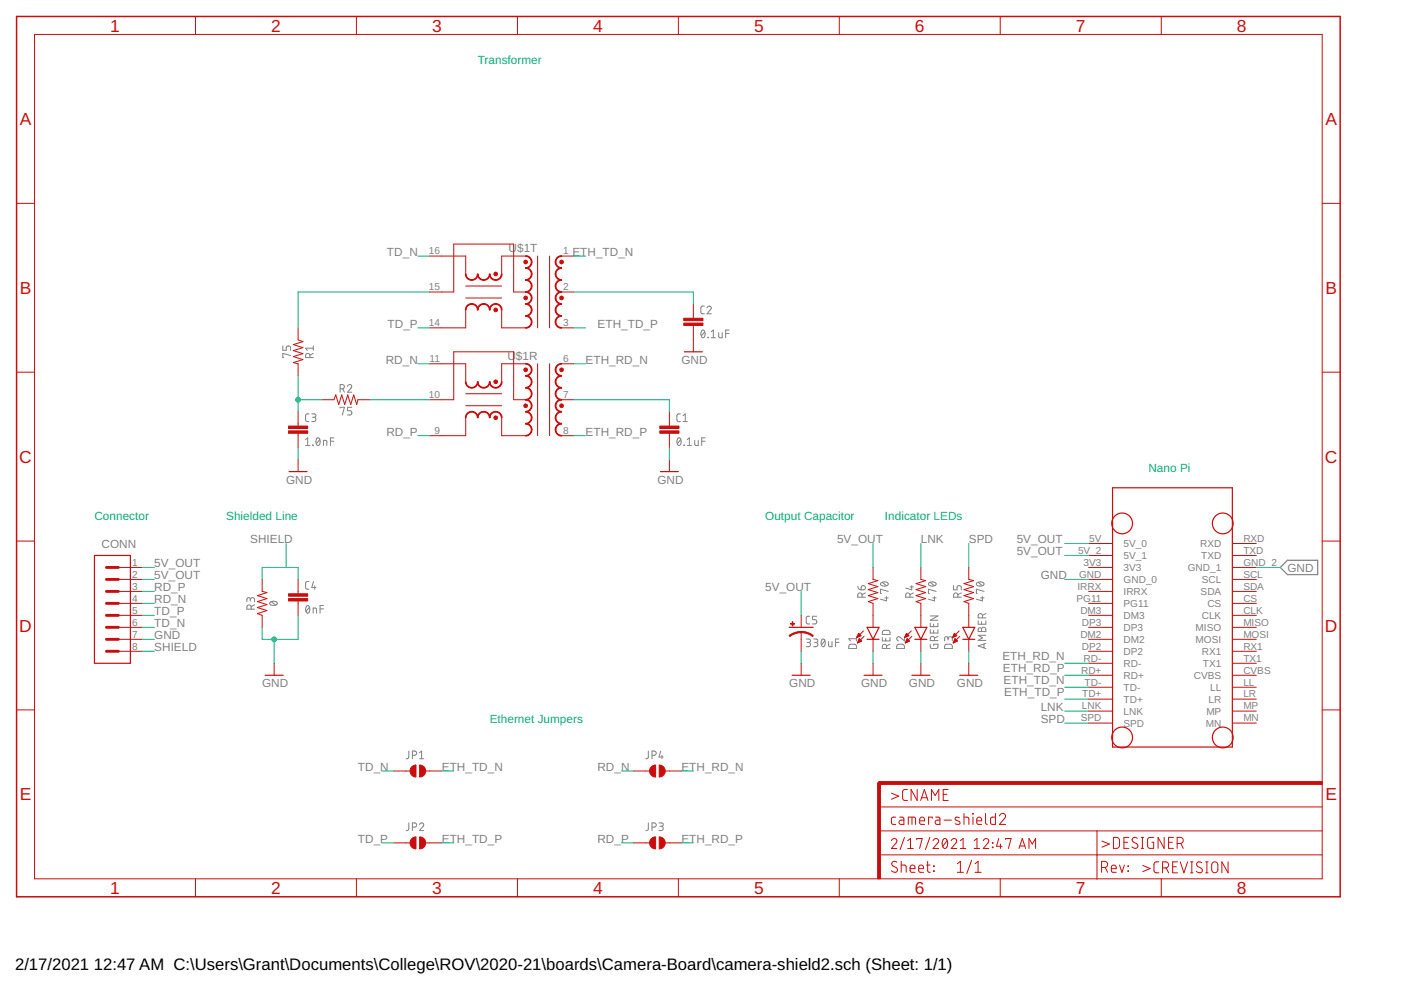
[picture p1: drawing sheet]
<svg xmlns="http://www.w3.org/2000/svg" width="297mm" height="210mm" viewBox="0 0 297 210" stroke-linecap="round" stroke-linejoin="round" font-family="sans-serif">
<g fill="none" stroke="#808080" stroke-width=".21">
<path d="M60 73.4v.9h.7v-.6a.46 .46 0 0 1 .4-.3 .46 .46 0 0 1 .5 .3v.6M61.6 75.4l-1.6-.5v.9h.2M65.7 75.8v-.4a.46 .46 0 0 0-.5-.5 .46 .46 0 0 0-.4 .5v.4h1.6M66.4 73.4v.9M66.4 74.9l-.7 .4M66.4 73.8h-1.6l.4 .5M148.8 70.1l.3-.1a.97 .97 0 0 1 0 1.6 1.02 1.02 0 0 1-.3-1.5zM149.3 64.9h-.5l-.2 .4 .1 1.1 .6 .1M149.4 70.3l-.7 .9M149.9 65.3a.44 .44 0 0 1 .6-.4 .44 .44 0 0 1 .2 .7l-.8 .9h.9M150.1 71.5l.1 .1zM150.8 71.6h.9"/>
<path d="M150.8 70.3l.4-.3v1.6M152.4 70.5v.9l.3 .2h.4v-1.1M153.9 70.7h.7M154.6 70h-.7v1.6M64.8 93.2l.4-.4v1.7M64.8 94.5h.9M65.5 87.8h-.5l-.2 .3v1.1l.4 .2h.3M66.1 87.8h.5a.36 .36 0 0 1 .4 .3 .36 .36 0 0 1-.4 .4h-.3M66.3 94.4l.1 .1zM66.5 88.5a.46 .46 0 0 1 .5 .4 .46 .46 0 0 1-.5 .5h-.4M67.2 92.9l.2-.1a.97 .97 0 0 1 0 1.7 1.03 1.03 0 0 1-.2-1.6zM67.8 93.2l-.7 .9"/>
<path d="M68.6 94.5v-1.1l.7 .1v1M70.1 93.6h.7M70.8 92.8h-.7v1.7M72.1 82.4h.5a.46 .46 0 0 0 .4-.4 .46 .46 0 0 0-.4-.5h-.5v1.7M72.1 86.5v-.1h.9l-.4 1.6M72.7 82.4l.3 .8M73.7 81.9a.44 .44 0 0 1 .6-.4 .44 .44 0 0 1 .1 .8l-.7 .9h.9M74.6 86.4h-.9v.7h.5a.46 .46 0 0 1 .4 .4 .46 .46 0 0 1-.4 .5h-.5M143.7 92.9l.3-.1a.97 .97 0 0 1 0 1.7 1.03 1.03 0 0 1-.3-1.6zM144.3 87.8h-.6l-.2 .3 .1 1.2 .7 .1M144.3 93.2l-.7 .9M144.8 89.4h.9"/>
<path d="M144.8 88.1l.5-.3v1.6M145 94.4l.1 .1zM145.7 94.5h.9M145.7 93.2l.5-.4v1.7M147.3 93.4v.9l.3 .2h.4v-1.1M148.8 93.6h.7M149.5 92.8h-.7v1.7M53.1 127.1a.46 .46 0 0 1 .4-.4 .46 .46 0 0 1 .5 .4v.5M53.1 127.4v-.3a.36 .36 0 0 0-.4-.4 .36 .36 0 0 0-.4 .4v.5M53.3 129.2v-.5a.46 .46 0 0 0-.5-.5 .46 .46 0 0 0-.5 .5v.5h1.7M54 128.2l-.7 .4M57.3 127.7a1.02 1.02 0 0 1 1.5 .2 .97 .97 0 0 1-1.6 0z"/>
<path d="M57.5 127.6l.9 .7M65 128.5l.2-.1a.95 .95 0 0 1 0 1.6 1.04 1.04 0 0 1-.2-1.5zM65.5 123.3h-.5l-.2 .4v1l.2 .2h.5M65.6 128.7l-.7 .9M66.4 130v-1.1l.7 .2v.9M66.5 123.3l-.4 1.3h.9M66.7 124.2v.7M67.9 129.1h.7M68.6 128.4h-.7v1.6M170.9 135.5h.6a.36 .36 0 0 1 .4 .3 .36 .36 0 0 1-.4 .4h-.4M171.4 136.2a.46 .46 0 0 1 .5 .5 .46 .46 0 0 1-.5 .4h-.5M171.7 130.7h-.5l-.3 .3 .1 1.1 .2 .2h.5"/>
<path d="M172.5 135.5h.6a.36 .36 0 0 1 .3 .3 .36 .36 0 0 1-.3 .4h-.4M173 136.2a.46 .46 0 0 1 .4 .5 .46 .46 0 0 1-.4 .4h-.5M173.2 130.7h-.9v.7h.5a.46 .46 0 0 1 .4 .4 .46 .46 0 0 1-.4 .5h-.5M174.3 135.6l.2-.1a.95 .95 0 0 1 0 1.6 1.04 1.04 0 0 1-.2-1.5zM174.9 135.8l-.7 1M175.7 136v.9l.2 .2h.5v-1.1M177.1 136.2h.8M177.9 135.5h-.8v1.6M180.1 136.7l.3-.1h.9l.2 .3 .1 .6h-1.6zM181.6 135v.9M181.6 135.4h-1.6l.3 .5M181.9 124.3l.3 .6 .4 .2"/>
<path d="M182.7 124.3a.46 .46 0 0 1 .7 .1 .46 .46 0 0 1-.4 .7h-.4zM182.8 126.6v-.4a.46 .46 0 0 0-.5-.5 .46 .46 0 0 0-.4 .5v.4h1.6M183.5 125.7l-.7 .4M186.8 123.6a1.02 1.02 0 0 1 1.5 .2 .97 .97 0 0 1-1.6 0zM187 123.5l1 .7M187.1 135.2v.7h1.6v-.7M187.2 133.8l1.2-.1 .3 .2v.6h-1.6zM187.6 126.8h.7M187.8 135.3v.6M188 126.5v.9l-1.3-.4M188 137.5v-.4a.46 .46 0 0 0-.5-.5 .46 .46 0 0 0-.4 .5v.4h1.6M188.3 125.4l-1.6-.5v.9h.2"/>
<path d="M188.7 136.6l-.7 .3M190.2 136.7l.4-.1h.9l.2 .3v.6h-1.6zM191.7 135v.9l-.9-.8a.45 .45 0 0 0-.7 .2 .45 .45 0 0 0 .4 .6M192.9 126.6v-.4a.46 .46 0 0 0-.4-.5 .46 .46 0 0 0-.5 .5v.4h1.7M192.9 124.4h.8M193.3 124.2v.9l-1.3-.4M193.7 125.7l-.8 .4M197 123.6a1.02 1.02 0 0 1 1.5 .2 .97 .97 0 0 1-1.7 0zM197.2 123.5l.9 .7M197.2 136.6l.1 .7 .2 .2h1l.3-.2 .1-.7h-.9v.3M197.2 132.1v.8h1.7v-.8M197.2 133.5v.7h1.7v-.7"/>
<path d="M197.2 130.6h1.7l-1.7 .9h1.7M197.8 126.8h.7M198 132.3v.6M198 133.7v.5M198.1 126.5v.9l-1.3-.4M198.1 135.8v-.4a.46 .46 0 0 0-.4-.5 .46 .46 0 0 0-.5 .5v.4h1.7M198.5 125.4l-1.7-.5v.9h.2M198.9 134.9l-.8 .4M200.4 136.7l.3-.1h.9l.3 .3v.6h-1.6zM201 135.4a.46 .46 0 0 1 .5-.4 .46 .46 0 0 1 .4 .4v.5M201 135.7v-.4a.36 .36 0 0 0-.4-.3 .36 .36 0 0 0-.3 .3v.6M202.2 124.2v.9h.7v-.6a.46 .46 0 0 1 .5-.3 .46 .46 0 0 1 .4 .3v.6"/>
<path d="M203.1 126.6v-.4a.46 .46 0 0 0-.5-.5 .46 .46 0 0 0-.4 .5v.4h1.6M203.8 125.7l-.7 .4M207.1 123.6a1.02 1.02 0 0 1 1.5 .2 .97 .97 0 0 1-1.6 0zM207.4 123.5l.9 .7M207.4 131.6v.8h1.6v-.8M207.5 133.2l.4-.1 .2 .4a.46 .46 0 0 1 .5-.5 .46 .46 0 0 1 .4 .5v.4h-1.6zM207.9 126.8h.7M208.1 131.8v.6M208.1 133.5v.4M208.3 126.5v.9l-1.3-.4M208.3 131v-.5a.46 .46 0 0 0-.5-.4 .46 .46 0 0 0-.4 .4v.5h1.6M208.6 136.5v.9"/>
<path d="M208.6 125.4l-1.6-.5v.9h.2M209 136.4l-1.6 .5 1.6 .6M209 134.7h-1.6l.9 .5-.9 .6h1.6M209 130.1l-.7 .4M86.7 159.2l-.1 1.4-.5 .3M88.9 159.6l.5-.4v1.7M137.5 159.2l-.1 1.4-.5 .3M140.1 159.2l-.4 1.3h.9M86.7 174.5l-.1 1.4-.5 .2M87.4 160.1h.5a.46 .46 0 0 0 .4-.4 .46 .46 0 0 0-.4-.5h-.5v1.7M87.4 175.4h.5a.44 .44 0 0 0 .4-.5 .44 .44 0 0 0-.4-.4h-.5v1.6M88.9 174.8a.44 .44 0 0 1 .7-.3 .44 .44 0 0 1 .1 .7l-.8 .9h.9"/>
<path d="M88.9 160.9h.9M137.5 174.5l-.1 1.4-.5 .2M138.2 175.4h.5a.44 .44 0 0 0 .4-.5 .44 .44 0 0 0-.4-.4h-.5v1.6M138.2 160.1h.5a.46 .46 0 0 0 .4-.4 .46 .46 0 0 0-.4-.5h-.5v1.7M139.7 174.5h.6a.36 .36 0 0 1 .3 .3 .36 .36 0 0 1-.3 .4h-.4M140.2 175.2a.46 .46 0 0 1 .4 .5 .46 .46 0 0 1-.4 .4h-.5M140.4 160.1v.8"/>
</g>
<path d="M271.4 120.3l1.6-1.5h6.4v3h-6.4z" fill="none" stroke="#808080" stroke-width=".25"/>
<path d="M22.6 120.3h2.5M22.6 122.9h2.5M22.6 125.4h2.5M22.6 127.9h2.5M22.6 130.5h2.5M22.6 133h2.5M22.6 135.6h2.5M22.6 138.1h2.5M187.6 166h-1.2v1.3" fill="none" stroke="#c90d0c" stroke-width=".61"/>
<g fill="none" stroke="#c90d0c" stroke-width=".21">
<path d="M7.3 7.3h273v179h-273zM41.4 3.5v3.8M75.6 3.5v3.8M109.7 3.5v3.8M143.8 3.5v3.8M177.9 3.5v3.8M212.1 3.5v3.8M246.2 3.5v3.8M3.5 43.1h3.8M91.1 54.3h7.6v3.8M111.4 54.3h-5v3.8M114 54.3v15.2"/>
<path d="M116.5 54.3v15.2M119.1 54.3h2.5M280.3 43.1h3.8M3.5 78.9h3.8M63.2 69.5v2.6l1 .3-2 .7 2 .6-2 .6 2 .7-2 .6 2 .6-2 .7 1 .2v2.6M91.1 61.9h5.1v-10.1h12.7v10.1h2.5M91.1 77.1h7.6v3.8M98.7 65.7v3.8h-7.6M98.7 63.2h7.7M98.7 60.6h7.7M106.4 65.7v3.8h5M111.4 77.1h-5v3.8"/>
<path d="M114 77.1v15.3M116.5 77.1v15.3M119.1 69.5h2.5M119.1 61.9h2.5M119.1 77.1h2.5M147 64.5v3M147 69v5.6M280.3 78.9h3.8M63.2 87.3v3M63.2 91.9v3M63.2 97.5v2.5M68.3 84.8h2.5l.4-1.1 .6 2.1 .7-2.1 .6 2.1 .6-2.1 .7 2.1 .6-2.1 .6 2.1 .3-1h2.5"/>
<path d="M91.1 84.8h5.1v-10.2h12.7v10.2h2.5M98.7 88.6v3.8h-7.6M98.7 86h7.7M98.7 83.5h7.7M106.4 88.6v3.8h5M119.1 92.4h2.5M119.1 84.8h2.5M141.9 87.3v3M141.9 91.9v3M141.9 97.5v2.5M3.5 114.7h3.8M230.8 115.2h5.1"/>
<path d="M230.8 117.8h5.1M261.3 115.2h5.1M261.3 117.8h5.1M280.3 114.7h3.8M25.1 120.3h5.1M25.1 122.9h5.1M25.1 125.4h5.1M25.1 127.9h5.1M25.1 130.5h5.1M25.1 133h5.1M25.1 135.6h5.1M25.1 138.1h5.1"/>
<path d="M55.6 122.9v2.5l1 .2-2 .7 2 .6-2 .7 2 .6-2 .6 2 .7-2 .6 1 .4v2.5M63.2 122.9v3M63.2 127.4v3.1M169.9 130.5v2.5M169.9 134v4.1M181.7 135.1h.2M181.8 135h.4M181.8 134.8h.6M181.8 136.3h.1M181.9 134.7h.6M181.9 136.2h.2M181.9 134.6h.5"/>
<path d="M181.9 136h.5M181.9 135.9h.8M182 134.5h.2M182 134.3h.1M182 135.8h.5M182.1 135.7h.3M182.1 134.3l.5 .5-.9 .4zM182.1 135.6h.2M182.2 135.4h.1M182.2 135.4l-.4 .9M182.2 135.4l.5 .5-.9 .4M183.1 133.8l-1.4 1.4"/>
<path d="M183.2 134.9l-1.4 1.4M185.1 120.3v2.6l1 .2-2 .6 2 .7-2 .6 2 .6-2 .7 2 .6-2 .7 1 .3v5.1M185.1 135.6v2.5M191.9 135.1h.1M191.9 135h.4M192 134.8h.6M192 136.3h.1M192 136.2h.3M192 134.7h.6M192.1 134.6h.4M192.1 136h.5M192.1 135.9h.7"/>
<path d="M192.1 134.5h.3M192.2 134.3h.1M192.2 135.8h.5M192.2 134.3l.5 .5-.9 .4zM192.2 135.7h.4M192.3 135.6h.2M192.3 135.4l-.4 .9M192.3 135.4l.5 .5-.9 .4M192.3 135.4h.1M193.2 133.8l-1.4 1.4M193.3 134.9l-1.4 1.4M195.2 120.3v2.6l1.1 .2-2.1 .6 2.1 .7-2.1 .6 2.1 .6-2.1 .7 2.1 .6-2.1 .7 1 .3v5.1"/>
<path d="M195.2 135.6v2.5M202 135.1h.2M202.1 135h.4M202.1 134.8h.7M202.1 136.3h.1M202.2 136.2h.3M202.2 134.7h.6M202.2 134.6h.5M202.2 136h.5M202.3 134.5h.2M202.3 135.9h.7M202.3 134.3h.1"/>
<path d="M202.3 135.8h.6M202.4 134.3l.5 .5-.9 .4zM202.4 135.7h.3M202.4 135.6h.2M202.5 135.4h.1M202.5 135.4l-.4 .9M202.5 135.4l.5 .5-.9 .4M203.4 133.8l-1.4 1.4M203.5 134.9l-1.4 1.4M205.4 120.3v2.6l1 .2-2 .6 2 .7-2 .6 2 .6-2 .7 2 .6-2 .7 1 .3v5.1M205.4 135.6v2.5M230.8 120.3h5.1"/>
<path d="M230.8 122.9h5.1M230.8 125.4h5.1M230.8 127.9h5.1M230.8 130.5h5.1M230.8 133h5.1M230.8 135.6h5.1M230.8 138.1h5.1M261.3 120.3h5.1M261.3 122.9h5.1M261.3 125.4h5.1M261.3 127.9h5.1M261.3 130.5h5.1"/>
<path d="M261.3 133h5.1M261.3 135.6h5.1M261.3 138.1h5.1M3.5 150.5h3.8M58.1 140.6v2.6M169.9 140.6v2.6M185.1 140.6v2.6M195.2 140.6v2.6M205.4 140.6v2.6M230.8 140.6h5.1M230.8 143.2h5.1M230.8 145.7h5.1"/>
<path d="M230.8 148.2h5.1M230.8 150.8h5.1M230.8 153.3h5.1M261.3 140.6h5.1M261.3 143.2h5.1M261.3 145.7h5.1M261.3 148.2h5.1M261.3 150.8h5.1M261.3 153.3h5.1M280.3 150.5h3.8M83.5 163.5h3.4M83.5 178.7h3.4"/>
<path d="M90.2 163.5h3.5M90.2 178.7h3.5M134.3 163.5h3.4M134.3 178.7h3.4M141 163.5h3.5M141 178.7h3.5M186.4 176.2h93.9M186.4 171.1h93.9M189 178.2a.58 .58 0 0 1 .8-.4 .58 .58 0 0 1 .2 .9l-1 1.2h1.2M189 168.2l1.6 .6-1.6 .7M189.9 173.2l-.6 .1-.3 .3 .1 1.1 .8 .1M190.7 173.2l.7 .1 .2 .3v1.2h-.5a.46 .46 0 0 1-.5-.5 .46 .46 0 0 1 .5-.4h.5"/>
<path d="M191.8 177.5l-1 2.6M192.4 167.4h-.7l-.3 .5 .1 1.6 .2 .2h.7M192.4 179.9h1.2M192.4 178.2l.6-.4v2.1M192.6 174.8v-1.6l1.4 .2 .1 1.4M193.4 173.2v1.6M194.4 178v-.2h1.1l-.5 2.1M194.5 167.4v2.3l-1.3-2.3v2.3M195 174h1a.55 .55 0 0 0-.3-.7 .55 .55 0 0 0-.7 .5l.1 .9 .9 .1M195.2 169.7l.8-2.3 .7 2.3M195.4 169.1h1.2M197.1 177.5l-.9 2.6"/>
<path d="M197.5 169.7v-2.3l.8 1.3 .8-1.3v2.3M197.7 173.5v-.3h-.8v1.6M197.8 178.2a.59 .59 0 0 1 .9-.4 .59 .59 0 0 1 .1 .9l-1 1.2h1.2M198.4 173.2l.7 .1 .2 .2v1.3h-.6a.46 .46 0 0 1-.5-.5 .46 .46 0 0 1 .5-.4h.6M200 168.4h.8M200 177.9l.2-.1a.88 .88 0 0 1 .7 1.3v.3a.51 .51 0 0 1-.6 .5 .51 .51 0 0 1-.5-.5v-.8zM200.2 173.9h1.5M200.8 178.2l-.9 1.2M201 167.4h-1v2.3h1M201.7 178.2a.58 .58 0 0 1 .8-.4 .58 .58 0 0 1 .2 .9l-1 1.2h1.1M203.4 173.4l-.7-.1-.2 .2 .1 .3 .9 .4v.5a.82 .82 0 0 1-1 0M203.6 179.9h1.2"/>
<path d="M203.6 178.2l.6-.4v2.1M204.4 173.2l.9 .2 .1 1.4M204.4 172.5v2.3M206.2 172.5l.2 .1zM206.3 173.2v1.6M206.5 179.9h1.2M206.5 178.2l.6-.4v2.1M207.1 174h1a.55 .55 0 0 0-.3-.7 .55 .55 0 0 0-.7 .5l.1 .9 .9 .1M208.5 178.2a.58 .58 0 0 1 .8-.4 .58 .58 0 0 1 .2 .9l-1 1.2h1.1M209 172.5v2.1l.3 .2M210.4 178.7l.1 .1zM210.4 179.6l.1 .1z"/>
<path d="M211.1 172.5v2.3h-.9l-.2-.2v-1.1l.2-.2 .9-.1M211.8 177.8l-.5 1.6h1.1M211.9 173a.64 .64 0 0 1 .9-.5 .64 .64 0 0 1 .2 1l-1.1 1.3h1.3M212.1 179v.9M213.2 178v-.2h1.2l-.6 2.1M216 179.9l.7-2.1 .7 2.1M216.2 179.4h1.1M218.2 179.9v-2.1l.7 1.2 .7-1.2v2.1M232.6 176.2v10.2M233.6 178.3l1.6 .7-1.6 .6M236.1 177.5l.8 .1 .4 .4v1.4l-.4 .5h-.8zM238.3 178.6h.8"/>
<path d="M239.3 177.5h-1v2.4h1M241.1 177.7a.58 .58 0 0 0-.8-.1 .58 .58 0 0 0 0 .9l.7 .4a.54 .54 0 0 1 .2 .7 .54 .54 0 0 1-.7 .2l-.5-.2M242 177.5h.5M242 179.9h.5M242.2 177.5v2.4M244.6 177.5l-1 .1-.2 .3-.1 1.5 .2 .4 1.1 .1v-1.3h-.4M246.8 177.5v2.4l-1.3-2.4v2.4M247.8 178.6h.7M248.8 177.5h-1v2.4h1M249.6 178.8h.6a.65 .65 0 0 0 .7-.6 .65 .65 0 0 0-.7-.7h-.6v2.4M250.4 178.8l.5 1.1M41.4 186.3v3.8"/>
<path d="M75.6 186.3v3.8M109.7 186.3v3.8M143.8 186.3v3.8M177.9 186.3v3.8M186.4 181.3h93.9M190.2 182.8a.58 .58 0 0 0-.9-.1 .58 .58 0 0 0 0 .9l.7 .4a.58 .58 0 0 1 .1 .9 .58 .58 0 0 1-.9-.1l-.2-.2M191.1 183.4l.9 .1 .1 1.5M191.1 182.6v2.4M193 184.2h1a.54 .54 0 0 0-.4-.8 .54 .54 0 0 0-.6 .5l.1 .9 .9 .2M194.8 184.2h1a.54 .54 0 0 0-.4-.8 .54 .54 0 0 0-.6 .5l.1 .9 .9 .2M196.4 183.4h.8M196.7 182.6v2.1l.5 .3"/>
<path d="M197.9 183.6l.2 .1zM197.9 184.6l.2 .2zM203 185h1.3M203 183.1l.6-.5v2.4M206 182.4l-1 2.8M206.7 185h1.3M206.7 183.1l.7-.5v2.4M212.1 186.3v3.8M233.6 183.9h.6a.65 .65 0 0 0 .6-.6 .65 .65 0 0 0-.6-.7h-.6v2.4M234.3 183.9l.5 1.1M235.6 184.2h1.1a.54 .54 0 0 0-.4-.8 .54 .54 0 0 0-.7 .5l.1 .9 1 .2M237.4 183.4l.5 1.6 .5-1.6"/>
<path d="M239.1 184.6l.2 .2zM239.1 183.6l.2 .1zM242.3 183.5l1.6 .6-1.6 .7M245.7 182.7l-.7 .1-.3 .4 .1 1.6 .2 .2 .7 .1M246.2 186.3v3.8M246.5 184h.6a.65 .65 0 0 0 .7-.6 .65 .65 0 0 0-.7-.7h-.6v2.4M247.2 184l.6 1.1M248.6 183.8h.8M249.7 182.7h-1.1v2.4h1.1M250.2 182.7l.8 2.4 .8-2.4M252.4 185.1h.5M252.4 182.7h.5"/>
<path d="M252.7 182.7v2.4M254.8 182.9a.58 .58 0 0 0-.9-.1 .58 .58 0 0 0 .1 .9l.7 .4a.58 .58 0 0 1 0 .9 .58 .58 0 0 1-.8-.1l-.3-.2M255.6 185.1h.5M255.6 182.7h.5M255.9 182.7v2.4M257 183a.66 .66 0 0 1 .8-.2 .66 .66 0 0 1 .4 .6v1a.66 .66 0 0 1-.6 .7 .66 .66 0 0 1-.7-.7zM260.4 182.7v2.4l-1.3-2.4v2.4"/>
</g>
<g fill="none" stroke="#c90d0c" stroke-width=".25">
<path d="M145.1 74.6h3.8M61.3 100h3.8M140 100h3.8M20 117.8h7.6v22.8h-7.6zM235.9 103.4h25.4v55h-25.4zM167.3 133h5.1M183.8 135.6h2.6M183.8 133h2.6l-1.3 2.6zM194 133h2.5l-1.3 2.6zM194 135.6h2.5M204.1 135.6h2.6M204.1 133h2.6l-1.3 2.6z"/>
<path d="M56.2 143.2h3.8M168 143.2h3.8M183.2 143.2h3.8M193.3 143.2h3.8M203.5 143.2h3.8"/>
<circle cx="237.9" cy="111" r="2.2"/>
<circle cx="259.2" cy="111" r="2.2"/>
<circle cx="237.9" cy="156.4" r="2.2"/>
<circle cx="259.2" cy="156.4" r="2.2"/>
</g>
<g fill="#c90d0c" stroke="#c90d0c" stroke-width=".21">
<path d="M169.9 133.9l1.3 .2 1.2 .7-.1 .2-1.4-.7-1-.2z" fill-rule="evenodd"/>
<path d="M167.3 134.7l1.2-.6 1.4-.2v.3l-1.1 .1-1.3 .7z" fill-rule="evenodd"/>
<path d="M89 162.2a1.27 1.27 0 0 1 1.3 1.3 1.27 1.27 0 0 1-1.3 1.2z" fill-rule="evenodd"/>
<path d="M87.2 162.6l1-.4v2.5a1.27 1.27 0 0 1-1.2-.7 1.27 1.27 0 0 1 .2-1.4z" fill-rule="evenodd"/>
<path d="M89 177.4a1.27 1.27 0 0 1 1.3 1.3 1.27 1.27 0 0 1-1.3 1.3z" fill-rule="evenodd"/>
<path d="M87.2 177.9l1-.5v2.6a1.27 1.27 0 0 1-1.2-.8 1.27 1.27 0 0 1 .2-1.3z" fill-rule="evenodd"/>
<path d="M139.8 177.4a1.27 1.27 0 0 1 1.2 1.3 1.27 1.27 0 0 1-1.2 1.3z" fill-rule="evenodd"/>
<path d="M138 177.9l.5-.4 .5-.1v2.6a1.26 1.26 0 0 1-1.2-.8 1.26 1.26 0 0 1 .2-1.3z" fill-rule="evenodd"/>
<path d="M139.8 162.2a1.27 1.27 0 0 1 1.2 1.3 1.27 1.27 0 0 1-1.2 1.2z" fill-rule="evenodd"/>
<path d="M138 162.6l.5-.3 .5-.1v2.5a1.26 1.26 0 0 1-1.2-.7 1.26 1.26 0 0 1 .2-1.4z" fill-rule="evenodd"/>
<path d="M118.1 62.2l.5-.3 .5-.1v.2l-1 .4-.2 .8h-.2z" fill-rule="evenodd"/>
<path d="M117.7 63.2h.2l.1 .5 .3 .4 .8 .3v.1a1.34 1.34 0 0 1-1.4-1.3z" fill-rule="evenodd"/>
<path d="M118.1 64.7l.5-.3h.5v.1l-1 .5-.2 .7h-.2z" fill-rule="evenodd"/>
<path d="M117.7 65.7h.2l.1 .5 .3 .5 .8 .2v.2a1.34 1.34 0 0 1-1.4-1.4z" fill-rule="evenodd"/>
<path d="M118.1 67.3l.5-.3 .5-.1v.2l-.8 .2-.3 .4-.1 .5h-.2z" fill-rule="evenodd"/>
<path d="M117.7 68.2h.2l.1 .6 .3 .4 .8 .2v.2a1.34 1.34 0 0 1-1.4-1.4z" fill-rule="evenodd"/>
<path d="M118.1 54.6l.5-.3 .5-.1v.2l-1 .4-.2 .8h-.2z" fill-rule="evenodd"/>
<path d="M117.7 55.6h.2l.1 .5 .3 .4 .8 .2v.2a1.34 1.34 0 0 1-1.4-1.3z" fill-rule="evenodd"/>
<path d="M118.1 57.1l.5-.3 .5-.1v.2l-1 .4-.2 .8h-.2z" fill-rule="evenodd"/>
<path d="M117.7 58.1h.2l.1 .5 .3 .4 .8 .3v.1a1.34 1.34 0 0 1-1.4-1.3z" fill-rule="evenodd"/>
<path d="M118.1 59.7l.5-.3 .5-.1v.1l-1 .5-.2 .7h-.2z" fill-rule="evenodd"/>
<path d="M117.7 60.6h.2l.1 .6 .3 .4 .8 .2v.2a1.34 1.34 0 0 1-1.4-1.4z" fill-rule="evenodd"/>
<path d="M111.4 61.8a1.34 1.34 0 0 1 1.4 1.4h-.2l-.2-.8-.4-.3-.6-.1z" fill-rule="evenodd"/>
<path d="M111.4 64.4l.8-.3 .3-.4 .1-.5h.2a1.34 1.34 0 0 1-1.4 1.3z" fill-rule="evenodd"/>
<path d="M111.4 64.4a1.34 1.34 0 0 1 1.4 1.3h-.2l-.2-.7-.4-.4-.6-.1z" fill-rule="evenodd"/>
<path d="M111.4 66.9l.8-.2 .3-.5 .1-.5h.2a1.34 1.34 0 0 1-1.4 1.4z" fill-rule="evenodd"/>
<path d="M111.4 66.9a1.34 1.34 0 0 1 1.4 1.3h-.2l-.1-.5-.3-.4-.8-.2z" fill-rule="evenodd"/>
<path d="M111.4 69.4l.8-.2 .3-.4 .1-.6h.2a1.34 1.34 0 0 1-1.4 1.4z" fill-rule="evenodd"/>
<path d="M111.4 54.2a1.34 1.34 0 0 1 1.4 1.4h-.2l-.2-.8-.4-.3-.6-.1z" fill-rule="evenodd"/>
<path d="M111.4 56.7l.8-.2 .3-.4 .1-.5h.2a1.34 1.34 0 0 1-1.4 1.3z" fill-rule="evenodd"/>
<path d="M111.4 56.7a1.34 1.34 0 0 1 1.4 1.4h-.2l-.2-.8-.4-.3-.6-.1z" fill-rule="evenodd"/>
<path d="M111.4 59.3l.8-.3 .3-.4 .1-.5h.2a1.34 1.34 0 0 1-1.4 1.3z" fill-rule="evenodd"/>
<path d="M111.4 59.3a1.34 1.34 0 0 1 1.4 1.3h-.2l-.2-.7-.4-.3-.6-.2z" fill-rule="evenodd"/>
<path d="M111.4 61.8l.8-.2 .3-.4 .1-.6h.2a1.34 1.34 0 0 1-1.4 1.4z" fill-rule="evenodd"/>
<path d="M105.1 64.4a1.34 1.34 0 0 1 1.3 1.3h-.1l-.3-.7-.4-.4-.5-.1z" fill-rule="evenodd"/>
<path d="M104.1 64.7l.5-.3h.5v.1l-.9 .5-.3 .7h-.1v-.4z" fill-rule="evenodd"/>
<path d="M102.6 64.4a1.34 1.34 0 0 1 1.3 1.3h-.1l-.3-.7-.4-.4-.5-.1z" fill-rule="evenodd"/>
<path d="M101.6 64.7l.5-.3h.5v.1l-1 .5-.2 .7h-.2l.1-.4z" fill-rule="evenodd"/>
<path d="M100 64.4a1.34 1.34 0 0 1 1.4 1.3h-.2l-.3-.7-.4-.4-.5-.1z" fill-rule="evenodd"/>
<path d="M99.1 64.7l.5-.3h.4v.1l-.9 .5-.3 .7h-.1v-.4z" fill-rule="evenodd"/>
<path d="M105.1 59.3l.7-.3 .4-.4 .1-.5h.1a1.34 1.34 0 0 1-1.3 1.3z" fill-rule="evenodd"/>
<path d="M103.8 58.1h.1l.1 .5 .4 .4 .7 .3v.1a1.3 1.3 0 0 1-1.3-1.3z" fill-rule="evenodd"/>
<path d="M102.6 59.3l.7-.3 .3-.4 .2-.5h.1a1.34 1.34 0 0 1-1.3 1.3z" fill-rule="evenodd"/>
<path d="M101.2 58.1h.2l.1 .5 .3 .4 .8 .3v.1a1.3 1.3 0 0 1-1.4-1.3z" fill-rule="evenodd"/>
<path d="M100 59.3l.8-.3 .3-.4 .1-.5h.2a1.34 1.34 0 0 1-1.4 1.3z" fill-rule="evenodd"/>
<path d="M98.7 58.1h.1l.1 .5 .4 .4 .7 .3v.1a1.3 1.3 0 0 1-1.3-1.3z" fill-rule="evenodd"/>
<path d="M118.1 85.1l.5-.3 .5-.1v.1l-.8 .3-.3 .4-.1 .5h-.2z" fill-rule="evenodd"/>
<path d="M117.7 86h.2l.2 .8 .5 .3 .5 .1v.2a1.34 1.34 0 0 1-1.4-1.4z" fill-rule="evenodd"/>
<path d="M118.1 87.6l.5-.3 .5-.1v.2l-.8 .2-.3 .5-.1 .5h-.2z" fill-rule="evenodd"/>
<path d="M117.7 88.6h.2l.2 .7 .5 .3 .5 .2v.1a1.37 1.37 0 0 1-1.4-1.3z" fill-rule="evenodd"/>
<path d="M118.1 90.1l.5-.3h.5v.1l-.8 .3-.3 .4-.1 .5h-.2z" fill-rule="evenodd"/>
<path d="M117.7 91.1h.2l.2 .7 .5 .4 .5 .1v.2a1.37 1.37 0 0 1-1.4-1.4z" fill-rule="evenodd"/>
<path d="M118.1 77.4l.5-.3h.5v.1l-.8 .3-.3 .4-.1 .5h-.2z" fill-rule="evenodd"/>
<path d="M117.7 78.4h.2l.2 .8 1 .4v.2a1.34 1.34 0 0 1-1.4-1.4z" fill-rule="evenodd"/>
<path d="M118.1 80l.5-.3 .5-.1v.2l-.8 .2-.3 .4-.1 .5h-.2z" fill-rule="evenodd"/>
<path d="M117.7 80.9h.2l.2 .8 .5 .3 .5 .1v.2a1.34 1.34 0 0 1-1.4-1.4z" fill-rule="evenodd"/>
<path d="M118.1 82.5l.5-.3 .5-.1v.2l-.8 .2-.3 .5-.1 .5h-.2z" fill-rule="evenodd"/>
<path d="M117.7 83.5h.2l.2 .7 .5 .4 .5 .1v.1a1.34 1.34 0 0 1-1.4-1.3z" fill-rule="evenodd"/>
<path d="M111.4 84.7a1.34 1.34 0 0 1 1.4 1.3h-.2l-.1-.5-.3-.4-.8-.3z" fill-rule="evenodd"/>
<path d="M112.6 86h.2a1.34 1.34 0 0 1-1.4 1.4v-.2l.6-.1 .4-.3z" fill-rule="evenodd"/>
<path d="M111.4 87.2a1.34 1.34 0 0 1 1.4 1.4h-.2l-.1-.5-.3-.5-.8-.2z" fill-rule="evenodd"/>
<path d="M112.6 88.6h.2a1.37 1.37 0 0 1-1.4 1.3v-.1l.6-.2 .4-.3z" fill-rule="evenodd"/>
<path d="M111.4 89.8a1.34 1.34 0 0 1 1.4 1.3h-.2l-.1-.5-.3-.4-.8-.3z" fill-rule="evenodd"/>
<path d="M112.6 91.1h.2a1.37 1.37 0 0 1-1.4 1.4v-.2l.6-.1 .4-.4z" fill-rule="evenodd"/>
<path d="M111.4 77.1a1.34 1.34 0 0 1 1.4 1.3h-.2l-.1-.5-.3-.4-.8-.3z" fill-rule="evenodd"/>
<path d="M112.6 78.4h.2a1.34 1.34 0 0 1-1.4 1.4v-.2l.6-.1 .4-.3z" fill-rule="evenodd"/>
<path d="M111.4 79.6a1.34 1.34 0 0 1 1.4 1.3h-.2l-.1-.5-.3-.4-.8-.2z" fill-rule="evenodd"/>
<path d="M112.6 80.9h.2a1.34 1.34 0 0 1-1.4 1.4v-.2l.6-.1 .4-.3z" fill-rule="evenodd"/>
<path d="M111.4 82.1a1.34 1.34 0 0 1 1.4 1.4h-.2l-.1-.5-.3-.5-.8-.2z" fill-rule="evenodd"/>
<path d="M112.6 83.5h.2a1.34 1.34 0 0 1-1.4 1.3v-.1l.6-.1 .4-.4z" fill-rule="evenodd"/>
<path d="M105.1 87.2a1.34 1.34 0 0 1 1.3 1.4h-.1l-.1-.5-.4-.5-.7-.2z" fill-rule="evenodd"/>
<path d="M104.1 87.6l.5-.3 .5-.1v.2l-.7 .2-.4 .5-.1 .5h-.1v-.5z" fill-rule="evenodd"/>
<path d="M102.6 87.2a1.34 1.34 0 0 1 1.3 1.4h-.1l-.2-.5-.3-.5-.7-.2z" fill-rule="evenodd"/>
<path d="M101.6 87.6l.5-.3 .5-.1v.2l-.8 .2-.3 .5-.1 .5h-.2l.1-.5z" fill-rule="evenodd"/>
<path d="M100 87.2a1.34 1.34 0 0 1 1.4 1.4h-.2l-.1-.5-.3-.5-.8-.2z" fill-rule="evenodd"/>
<path d="M99.1 87.6l.5-.3 .4-.1v.2l-.7 .2-.4 .5-.1 .5h-.1v-.5z" fill-rule="evenodd"/>
<path d="M106.3 80.9h.1a1.34 1.34 0 0 1-1.3 1.4v-.2l.5-.1 .4-.3z" fill-rule="evenodd"/>
<path d="M103.8 80.9h.1l.3 .8 .4 .3 .5 .1v.2a1.3 1.3 0 0 1-1.3-1.4z" fill-rule="evenodd"/>
<path d="M103.8 80.9h.1a1.34 1.34 0 0 1-1.3 1.4v-.2l.5-.1 .4-.3z" fill-rule="evenodd"/>
<path d="M101.2 80.9h.2l.2 .8 .4 .3 .6 .1v.2a1.3 1.3 0 0 1-1.4-1.4z" fill-rule="evenodd"/>
<path d="M101.2 80.9h.2a1.34 1.34 0 0 1-1.4 1.4v-.2l.5-.1 .4-.3z" fill-rule="evenodd"/>
<path d="M98.7 80.9h.1l.3 .8 .4 .3 .5 .1v.2a1.3 1.3 0 0 1-1.3-1.4z" fill-rule="evenodd"/>
<circle cx="119.1" cy="55.5" r=".41"/>
<circle cx="111.4" cy="55.5" r=".41"/>
<circle cx="119.1" cy="63.2" r=".41"/>
<circle cx="111.4" cy="63.2" r=".41"/>
<circle cx="105.1" cy="65.7" r=".41"/>
<circle cx="105.1" cy="58.1" r=".41"/>
<circle cx="119.1" cy="78.4" r=".41"/>
<circle cx="111.4" cy="78.4" r=".41"/>
<circle cx="119.1" cy="86" r=".41"/>
<circle cx="111.4" cy="86" r=".41"/>
<circle cx="105.1" cy="88.6" r=".41"/>
<circle cx="105.1" cy="80.9" r=".41"/>
</g>
<g fill="#c90d0c" stroke="#c90d0c" stroke-width=".21">
<path d="M167.6 132.2h.9v.1h-.9z"/>
<path d="M168 131.8h.1v.9h-.1z"/>
<path d="M186.1 166h.6v20.3h-.6z"/>
<path d="M186.4 165.7h93.9v.6h-93.9z"/>
<path d="M61.2 126.9h4v.5h-4z"/>
<path d="M61.2 125.9h4v.5h-4z"/>
<path d="M61.2 91.4h4v.5h-4z"/>
<path d="M61.2 90.3h4v.5h-4z"/>
<path d="M139.9 91.4h4.1v.5h-4.1z"/>
<path d="M139.9 90.3h4.1v.5h-4.1z"/>
<path d="M145 68.5h4v.5h-4z"/>
<path d="M145 67.5h4v.5h-4z"/>
</g>
<path d="M3.5 3.5h280.6v186.6h-280.6z" fill="none" stroke="#c90d0c" stroke-width=".32"/>
<g fill="none" stroke="#0dab76" stroke-width=".21">
<path d="M88.6 54.3h2.5M121.6 54.3h2.5M63.2 79.7v7.6M88.6 77.1h2.5M88.6 69.5h2.5M91.1 61.9h-27.9v7.6M121.6 77.1h2.5M121.6 69.5h2.5M121.6 61.9h25.4v2.6M63.2 94.9v2.6M63.2 84.8h5.1M78.4 84.8h12.7"/>
<path d="M88.6 92.4h2.5M121.6 84.8h20.3v2.5M121.6 92.4h2.5M141.9 94.9v2.6M60.7 115.2v5.1M185.1 115.2v5.1M195.2 115.2v5.1M205.4 115.2v5.1M225.7 115.2h5.1M225.7 117.8h5.1M30.2 120.3h2.5M30.2 122.9h2.5"/>
<path d="M30.2 135.6h2.5M30.2 138.1h2.5M30.2 127.9h2.5M30.2 125.4h2.5M30.2 133h2.5M30.2 130.5h2.5M55.6 122.9v-2.6h7.6v2.6M58.1 135.6v5M63.2 130.5v5.1h-7.6v-2.6M169.9 125.4v5.1M169.9 138.1v2.5M185.1 138.1v2.5"/>
<path d="M195.2 138.1v2.5M205.4 138.1v2.5M225.7 122.9h5.1M266.4 120.3h5M225.7 150.8h5.1M225.7 153.3h5.1M225.7 145.7h5.1M225.7 148.2h5.1M225.7 140.6h5.1M225.7 143.2h5.1M81 163.5h2.5M81 178.7h2.5"/>
<path d="M93.7 163.5h2.5M93.7 178.7h2.5M131.8 163.5h2.5M131.8 178.7h2.5M144.5 163.5h2.5M144.5 178.7h2.5"/>
</g>
<g fill="#0dab76" stroke="#0dab76" stroke-width=".21">
<circle cx="58.1" cy="135.6" r=".51"/>
<circle cx="63.2" cy="84.8" r=".51"/>
</g>
<g font-size="3.7" fill="#c90d0c">
<text x="23.4" y="6.7">1</text>
<text x="57.5" y="6.7">2</text>
<text x="91.6" y="6.7">3</text>
<text x="125.7" y="6.7">4</text>
<text x="159.9" y="6.7">5</text>
<text x="194" y="6.7">6</text>
<text x="228.1" y="6.7">7</text>
<text x="262.2" y="6.7">8</text>
<text x="4.2" y="26.5">A</text>
<text x="281" y="26.5">A</text>
<text x="4.2" y="62.3">B</text>
<text x="281" y="62.3">B</text>
<text x="4.1" y="98.1">C</text>
<text x="280.9" y="98.1">C</text>
<text x="4.1" y="133.9">D</text>
<text x="280.9" y="133.9">D</text>
<text x="4.2" y="169.7">E</text>
<text x="281" y="169.7">E</text>
<text x="23.4" y="189.5">1</text>
<text x="57.5" y="189.5">2</text>
<text x="91.6" y="189.5">3</text>
<text x="125.7" y="189.5">4</text>
<text x="159.9" y="189.5">5</text>
<text x="194" y="189.5">6</text>
<text x="228.1" y="189.5">7</text>
<text x="262.2" y="189.5">8</text>
</g>
<g font-size="3.5">
<text x="3.2" y="205.7">2/17/2021</text>
<text x="19.9" y="205.7">12:47 AM C:\Users\Grant\Documents\College\ROV\2020-21\boards\Camera-Board\camera-shield2.sch (Sheet: 1/1)</text>
</g>
<g font-size="2.5" fill="#0dab76">
<text x="101.3" y="13.7">Transformer</text>
<text x="243.5" y="100">Nano Pi</text>
<text x="20" y="110.2">Connector</text>
<text x="48" y="110.2">Shielded Line</text>
<text x="162.2" y="110.2">Output Capacitor</text>
<text x="187.6" y="110.2">Indicator LEDs</text>
<text x="103.8" y="153.3">Ethernet Jumpers</text>
</g>
<g font-size="2.5" fill="#808080">
<text x="107.8" y="53.5">U</text>
<text x="109.6" y="53.5">$1T</text>
<text x="82" y="54.3">TD_N</text>
<text x="121.3" y="54.3">ETH_TD_N</text>
<text x="82.2" y="69.5">TD_P</text>
<text x="126.7" y="69.5">ETH_TD_P</text>
<text x="81.8" y="77.1">RD_N</text>
<text x="107.6" y="76.4">U</text>
<text x="109.4" y="76.4">$1R</text>
<text x="124.1" y="77.1">ETH_RD_N</text>
<text x="144.5" y="77.1">GND</text>
<text x="81.9" y="92.4">RD_P</text>
<text x="124.1" y="92.4">ETH_RD_P</text>
<text x="60.7" y="102.5">GND</text>
<text x="139.4" y="102.5">GND</text>
<text x="21.5" y="116.1">CONN</text>
<text x="53" y="115.2">SHIELD</text>
<text x="177.5" y="115.2">5V_OUT</text>
<text x="195.3" y="115.2">LNK</text>
<text x="205.4" y="115.2">SPD</text>
<text x="215.6" y="115.2">5V_OUT</text>
<text x="215.6" y="117.8">5V_OUT</text>
<text x="32.7" y="120.3">5V_OUT</text>
<text x="32.7" y="122.8">5V_OUT</text>
<text x="32.7" y="125.4">RD_P</text>
<text x="162.2" y="125.4">5V_OUT</text>
<text x="220.6" y="122.8">GND</text>
<text x="273" y="121.2">GND</text>
<text x="32.7" y="127.9">RD_N</text>
<text x="32.7" y="130.5">TD_P</text>
<text x="32.7" y="135.5">GND</text>
<text x="32.7" y="133">TD_N</text>
<text x="32.7" y="138.1">SHIELD</text>
<text x="212.5" y="139.9">ETH_RD_N</text>
<text x="212.6" y="142.4">ETH_RD_P</text>
<text x="55.6" y="145.7">GND</text>
<text x="167.3" y="145.7">GND</text>
<text x="182.6" y="145.7">GND</text>
<text x="192.7" y="145.7">GND</text>
<text x="202.9" y="145.7">GND</text>
<text x="212.8" y="144.9">ETH_TD_N</text>
<text x="212.9" y="147.5">ETH_TD_P</text>
<text x="220.6" y="150.8">LNK</text>
<text x="220.6" y="153.3">SPD</text>
<text x="75.9" y="163.5">TD_N</text>
<text x="93.7" y="163.5">ETH_TD_N</text>
<text x="126.7" y="163.5">RD_N</text>
<text x="144.5" y="163.5">ETH_RD_N</text>
<text x="75.9" y="178.7">TD_P</text>
<text x="93.7" y="178.7">ETH_TD_P</text>
<text x="126.7" y="178.7">RD_P</text>
<text x="144.5" y="178.7">ETH_RD_P</text>
</g>
<g font-size="2.1" fill="#808080">
<text x="90.9" y="53.9">16</text>
<text x="119.4" y="53.9">1</text>
<text x="90.9" y="61.5">15</text>
<text x="119.4" y="61.5">2</text>
<text x="90.9" y="69.2">14</text>
<text x="119.4" y="69.2">3</text>
<text x="91.1" y="76.8">11</text>
<text x="119.4" y="76.8">6</text>
<text x="90.9" y="84.4">10</text>
<text x="119.4" y="84.4">7</text>
<text x="92.1" y="92">9</text>
<text x="119.4" y="92">8</text>
<text x="28" y="120">1</text>
<text x="228.6" y="117.4">5V_2</text>
<text x="229.8" y="120">3V3</text>
<text x="230.9" y="114.9">5V</text>
<text x="238.2" y="116">5V_0</text>
<text x="238.2" y="118.5">5V_1</text>
<text x="254.4" y="116">RXD</text>
<text x="254.7" y="118.5">TXD</text>
<text x="263.6" y="114.9">RXD</text>
<text x="263.6" y="117.4">TXD</text>
<text x="263.6" y="120">GND_2</text>
<text x="28" y="122.5">2</text>
<text x="28" y="125">3</text>
<text x="228.4" y="125">IRRX</text>
<text x="228.8" y="122.5">GND</text>
<text x="238.2" y="121.1">3V3</text>
<text x="238.2" y="123.6">GND_0</text>
<text x="251.8" y="121.1">GND_1</text>
<text x="254.8" y="123.6">SCL</text>
<text x="263.6" y="122.5">SCL</text>
<text x="263.6" y="125">SDA</text>
<text x="28" y="127.6">4</text>
<text x="28" y="130.1">5</text>
<text x="228.2" y="127.6">PG11</text>
<text x="229.1" y="130.1">DM3</text>
<text x="238.2" y="131.2">DM3</text>
<text x="238.2" y="126.1">IRRX</text>
<text x="238.2" y="128.7">PG11</text>
<text x="254.6" y="126.1">SDA</text>
<text x="254.8" y="131.2">CLK</text>
<text x="256" y="128.7">CS</text>
<text x="263.6" y="127.6">CS</text>
<text x="263.6" y="130.1">CLK</text>
<text x="28" y="132.6">6</text>
<text x="28" y="135.2">7</text>
<text x="28" y="137.7">8</text>
<text x="229.1" y="135.2">DM2</text>
<text x="229.4" y="132.6">DP3</text>
<text x="229.4" y="137.7">DP2</text>
<text x="238.2" y="133.8">DP3</text>
<text x="238.2" y="136.3">DM2</text>
<text x="253.5" y="133.8">MISO</text>
<text x="253.5" y="136.3">MOSI</text>
<text x="263.6" y="132.6">MISO</text>
<text x="263.6" y="135.2">MOSI</text>
<text x="263.6" y="137.7">RX1</text>
<text x="229.2" y="142.8">RD+</text>
<text x="229.7" y="140.3">RD-</text>
<text x="238.2" y="138.8">DP2</text>
<text x="238.2" y="141.4">RD-</text>
<text x="238.2" y="143.9">RD+</text>
<text x="253.1" y="143.9">CVBS</text>
<text x="254.8" y="138.8">RX1</text>
<text x="255" y="141.4">TX1</text>
<text x="263.6" y="140.3">TX1</text>
<text x="263.6" y="142.8">CVBS</text>
<text x="229.4" y="147.9">TD+</text>
<text x="230" y="145.3">TD-</text>
<text x="238.2" y="146.5">TD-</text>
<text x="238.2" y="149">TD+</text>
<text x="256.2" y="149">LR</text>
<text x="256.6" y="146.5">LL</text>
<text x="263.6" y="145.3">LL</text>
<text x="263.6" y="147.9">LR</text>
<text x="229.2" y="153">SPD</text>
<text x="229.4" y="150.4">LNK</text>
<text x="238.2" y="151.5">LNK</text>
<text x="238.2" y="154.1">SPD</text>
<text x="255.6" y="154.1">MN</text>
<text x="255.8" y="151.5">MP</text>
<text x="263.6" y="150.4">MP</text>
<text x="263.6" y="153">MN</text>
</g>
</svg>
